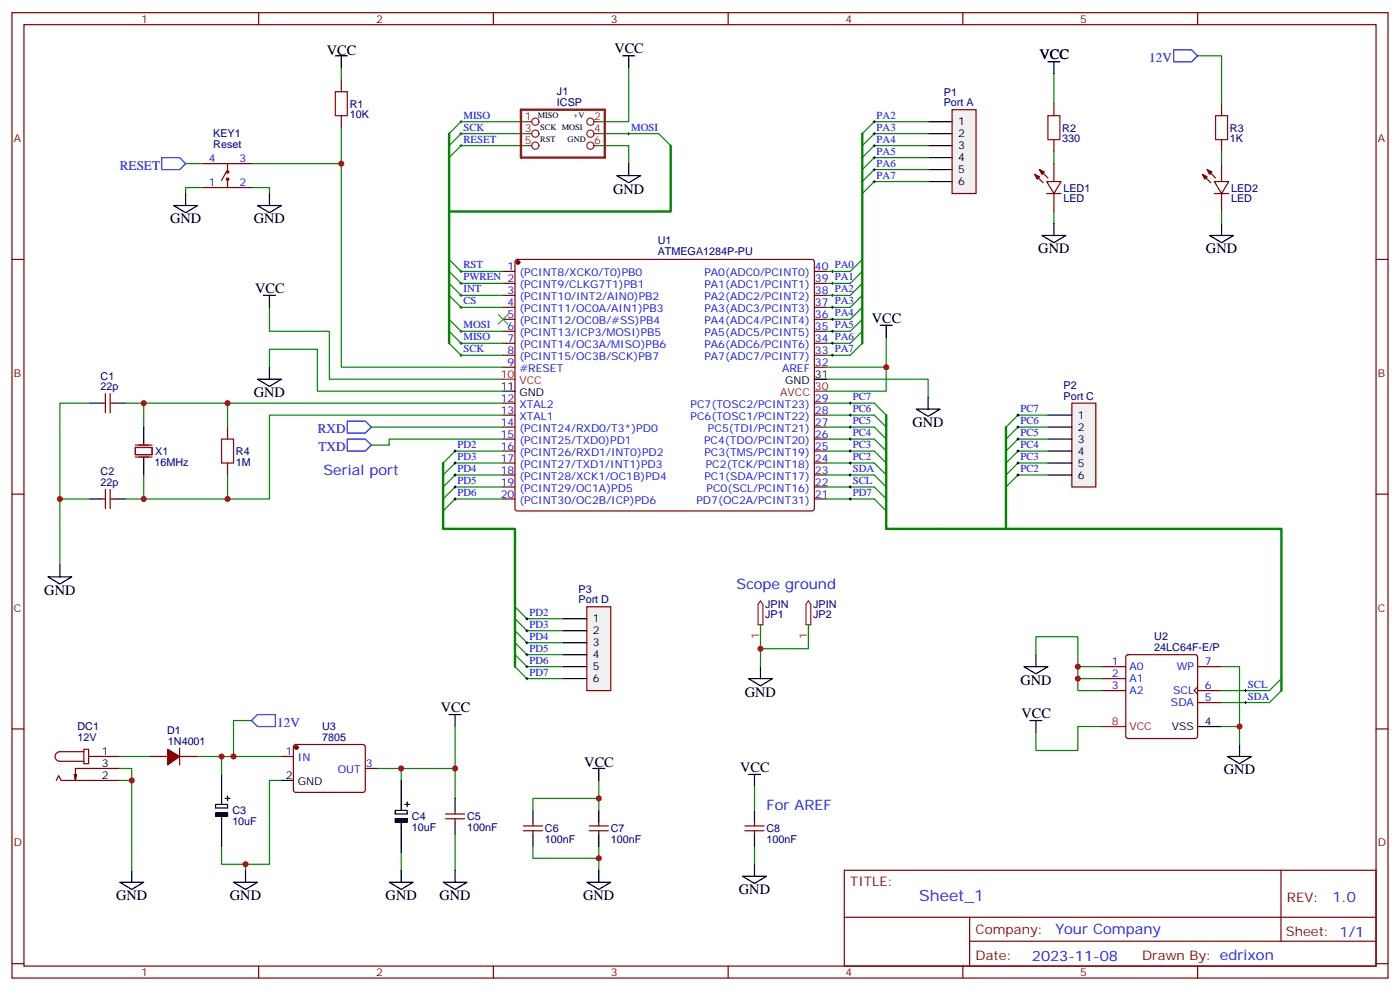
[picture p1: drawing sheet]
<svg xmlns="http://www.w3.org/2000/svg" width="412mm" height="292mm" viewBox="0 0 412 292" stroke-linecap="round" stroke-linejoin="round" font-family="sans-serif">
<g fill="none" stroke="#870000" stroke-width=".35">
<path d="M3.5 3.7h405.4v284.4h-405.4zM7.1 7.3h398.2v277.3h-398.2zM76.2 3.7v3.6M145.3 3.7v3.6M214.5 3.7v3.6M283.6 3.7v3.6M352.8 3.7v3.6M100.5 23.5v3.5M100.5 34.1v3.5M310.4 30.6v3.5M359.8 30.6v3.5M60 48.2h14.1"/>
<path d="M60 55.2h14.1M66.7 50.7l-1.4 2.4M67 48.2v2.5M67 52.8v2.4M304.8 51.4l2.5 2.4M306.2 50l2.5 2.4M308.3 53.5h4.3l-2.2 3.5zM308.3 57h4.3M310.4 41.1v3.6M310.4 48.2v5.3M310.4 57v5.3M354.2 51.4l2.5 2.4"/>
<path d="M355.6 50l2.5 2.4M357.7 53.5h4.2l-2.1 3.5zM357.7 57h4.2M359.8 41.1v3.6M359.8 48.2v5.3M359.8 57v5.3M3.5 76.4h3.6M148.2 79.9h3.5M151.9 76.6l.5-.2h86.8l.5 .2 .2 .5v72.7l-.2 .5-.5 .2h-86.8l-.5-.2-.2-.5v-72.7zM239.9 79.9h3.5M405.3 76.4h3.6M148.2 83.5h3.5"/>
<path d="M148.2 87h3.5M148.2 90.5h3.5M148.2 94.1h3.5M148.2 97.6h3.5M239.9 83.5h3.5M239.9 87h3.5M239.9 90.5h3.5M239.9 94.1h3.5M239.9 97.6h3.5M30 118.7h1M31 115.9v5.7M32.5 118.7h1"/>
<path d="M32.5 115.9v5.7M148.2 101.1h3.5M148.2 104.6h3.5M148.2 108.2h3.5M148.2 118.7h3.5M239.9 101.1h3.5M239.9 104.6h3.5M239.9 108.2h3.5M239.9 118.7h3.5M67 125.8v3.5M67 136.4v3.5M148.2 122.3h3.5"/>
<path d="M148.2 125.8h3.5M148.2 129.3h3.5M148.2 132.9h3.5M148.2 136.4h3.5M148.2 139.9h3.5M239.9 122.3h3.5M239.9 125.8h3.5M239.9 129.3h3.5M239.9 132.9h3.5M239.9 136.4h3.5M239.9 139.9h3.5M3.5 145.6h3.6"/>
<path d="M30 147h1M31 144.1v5.7M32.5 147h1M32.5 144.1v5.7M148.2 143.4h3.5M148.2 147h3.5M239.9 143.4h3.5M239.9 147h3.5M405.3 145.6h3.6M324.6 196.4h7M324.6 199.9h7M331.8 193l.5-.2h19.8l.5 .2 .2 .5v23.3l-.3 .5-.4 .2h-19.8l-.5-.2-.2-.5v-23.3z"/>
<path d="M352.8 196.4h7M3.5 214.7h3.6M86.7 219.5l.4-.2h20.1l.4 .7-.1 13-.6 .4-20-.1-.5-.6v-12.7zM324.6 203.4h7M352.8 202.4l-1.1 1 1.1 1.1M352.8 203.4h7M352.8 206.9h7M405.3 214.7h3.6M16.6 229.9l.7-1.4 .7 1.4h17.3M22.6 228.1l-.4 1.8M24.7 220.7h1.4v4.2h-1.4zM24.7 221.4h-7.1a1.41 1.41 0 0 0-1.4 1.4 1.41 1.41 0 0 0 1.4 1.4h7.1"/>
<path d="M26.1 222.8h9.2M35.3 226.3h-13.1v3.6l-.3-1.8M44.1 222.8h5.3M52.9 222.8h5.3M52.9 220.3v5M82.9 222.8h3.5M107.6 226.3h3.5M131.2 239.7h5.7M134.1 238.7v1M131.2 241.2h5.7M134.1 241.2v1M154.2 244.7h5.6"/>
<path d="M154.2 243.3h5.6M157 242.2v1.1M157 244.7v1M173.6 244.7h5.6M173.6 243.3h5.6M176.4 242.2v1.1M176.4 244.7v1M219.4 244.7h5.7M219.4 243.3h5.7M222.2 242.2v1.1M222.2 244.7v1M248.7 256.3h156.6v28.3h-156.6z"/>
<path d="M377.3 256.4v20.8M248.7 270.2h156.5M285.6 277.2h119.6M285.6 270.2v14.1M3.5 283.8h3.6M76.2 284.6v3.5M145.3 284.6v3.5M214.5 284.6v3.5M283.6 284.6v3.5M352.8 284.6v3.5M405.3 283.8h3.6"/>
<circle cx="67" cy="50.7" r=".35"/>
<circle cx="67" cy="52.8" r=".35"/>
</g>
<path d="M132.3 39.4v61.7M254 39.4v61.7M197.6 42.9v19.4h-65.3M261.1 122.3v33.5h116.4v47.6" fill="none" stroke="#008700" stroke-width=".71"/>
<g fill="none" stroke="#000" stroke-width=".29">
<path d="M135.5 39.4h.7M135.5 35.8h.7M135.8 35.5v.7M135.8 39v.7M184.9 39.4h.7M185.2 39v.7M135.5 42.9h.7M135.8 42.5v.8M135.5 79.9h.7M135.8 79.6v.7M244.8 79.9h.7M245.2 79.6v.7"/>
<path d="M135.5 87h.7M135.5 83.5h.7M135.5 90.5h.7M135.5 97.6h.7M135.8 83.1v.7M135.8 86.6v.7M135.8 90.2v.7M135.8 97.2v.7M244.8 87h.7M244.8 83.5h.7M245.2 83.1v.7M245.2 86.6v.7"/>
<path d="M135.5 104.6h.7M135.5 101.1h.7M135.8 100.8v.7M135.8 104.3v.7M250.1 139.9h.7M250.5 139.6v.7M250.1 143.4h.7M250.5 143.1v.7M366.5 203.4h.7M366.5 206.9h.7M366.9 203.1v.7M366.9 206.6v.7"/>
</g>
<g fill="none" stroke="#008700" stroke-width=".35">
<path d="M100.5 20v3.5M185.2 20v15.8h-8.8M352.8 16.4h7v14.2M100.5 37.6v70.6h47.7M155.2 39.4h-19.4l-3.5 3.5M155.2 35.8h-19.4l-3.5 3.6M176.4 39.4h17.6l3.6 3.5M310.4 21.7v8.9M54.7 48.2h5.3M60 55.2h-5.3v1.8M74.1 55.2h5.3v1.8M74.1 48.2h26.4"/>
<path d="M155.2 42.9h-19.4l-3.5 3.5M176.4 42.9h8.8v5.3M310.4 44.7v3.5M359.8 44.7v3.5M132.3 76.4l3.5 3.5h12.4M132.3 79.9l3.5 3.6h12.4M254 76.4l-3.5 3.5h-7.1M254 79.9l-3.5 3.6h-7.1M310.4 62.3v3.5M359.8 62.3v3.5M79.4 90.5v7.1h17.6v14.1h51.2M132.3 83.5l3.5 3.5h12.4"/>
<path d="M132.3 97.6l3.5 3.5h12.4M132.3 94.1l3.5 3.5h12.4M132.3 87l3.5 3.5h12.4M254 83.5l-3.5 3.5h-7.1M261.1 99.3v15.9h-17.7M26.5 118.7h-8.9v47.7M37 118.7h5.3v7.1M42.3 118.7h105.9M67 118.7v7.1M79.4 108.2v-5.3h14.1v12.3h54.7M132.3 101.1l3.5 3.5h12.4M243.4 111.7h30v5.3"/>
<path d="M42.3 139.9v7.1h-5.3M67 139.9v7.1M109.4 125.8h38.8M148.2 129.3h-33.5v1.8h-5.3M148.2 122.3h-68.8v24.7h-37.1M243.4 139.9h14.1l3.6 3.5M17.6 147h8.9M243.4 143.4h14.1l3.6 3.6M305.2 192.8v-5.3h12.3v12.4h7.1M317.5 196.4h7.1M359.8 196.4h5.3v17.6M377.5 199.9l-3.6 3.5h-14.1"/>
<path d="M134.1 214v12.3M324.6 214h-7.1v7.1h-12.3v-5.3M359.8 214h5.3v5.3M377.5 203.4l-3.6 3.5h-14.1M82.9 229.9h-3.5v24.7h-14.1v-5.3M111.1 226.3h7.1v3.6M118.2 226.3h15.9v8.9M176.4 235.2h-19.4v3.5M176.4 229.9v8.8M72.3 254.6v1.7M118.2 251v5.3M134.1 245.7v10.6"/>
<path d="M157 249.3v3.5h19.4M176.4 249.3v7M222.2 249.3v5.3"/>
</g>
<g fill="none" stroke="#000" stroke-width=".35">
<path d="M98.8 16.4h3.5M100.5 16.4v3.6M183.4 16.4h3.6M185.2 16.4v3.6M308.7 18.2h3.5M310.4 18.2v3.5M54.7 57v3.5M79.4 57v3.5M181.7 51.7h7l-3.5 2.1zM185.2 48.2v3.5M51.2 60.5h7l-3.5 2.2zM75.8 60.5h7.1l-3.5 2.2z"/>
<path d="M306.9 69.4h7.1l-3.6 2.1zM310.4 65.8v3.6M356.3 69.4h7.1l-3.6 2.1zM359.8 65.8v3.6M77.6 87h3.5M79.4 87v3.5M259.3 95.8h3.5M261.1 95.8v3.5M26.5 118.7h3.5M33.5 118.7h3.5M75.8 111.7h7.1l-3.5 2.1zM79.4 108.2v3.5"/>
<path d="M148.2 115.2h3.5M239.9 111.7h3.5M273.4 117v3.5M42.3 125.8v5.3M42.3 134.6v5.3M269.9 120.5h7l-3.5 2.1zM26.5 147h3.5M33.5 147h3.5M14.1 169.9h7.1l-3.6 2.1zM17.6 166.4v3.5M301.6 196.4h7.1l-3.5 2.1zM305.2 192.8v3.6"/>
<path d="M132.3 210.5h3.5M134.1 210.5v3.5M303.4 212.2h3.5M305.2 212.2v3.6M352.8 214h7M365.1 219.3v3.5M63.5 236.9h3.5v1.1h-3.5zM65.3 228.1v8.8M65.3 239.4v9.9M66.3 235.2h1.4M67 234.5v1.4M82.9 229.9h3.5"/>
<path d="M116.4 238.7h3.5v1h-3.5zM118.2 229.9v8.8M119.2 236.9h1.4M119.9 236.2v1.4M134.1 235.2v3.5M157 238.7v3.5M174.6 226.3h3.6M176.4 226.3v3.6M176.4 238.7v3.5M222.2 238.7v3.5M361.6 222.8h7.1l-3.6 2.1zM68.8 259.9h7l-3.5 2.1z"/>
<path d="M72.3 256.3v3.6M114.7 259.9h7l-3.5 2.1zM118.2 241.2v9.8M118.2 256.3v3.6M130.5 259.9h7.1l-3.5 2.1zM134.1 242.2v3.5M134.1 256.3v3.6M157 245.7v3.6M172.9 259.9h7l-3.5 2.1zM176.4 245.7v3.6M176.4 256.3v3.6M218.7 258.1h7.1l-3.6 2.1z"/>
<path d="M222.2 245.7v3.6M222.2 254.6v3.5"/>
</g>
<path d="M153.5 32.3h24.7v14.1h-24.7z" fill="none" stroke="#8c2424" stroke-width=".71"/>
<g fill="none" stroke="#8c2424" stroke-width=".35">
<path d="M155.2 35.8h1.4M155.2 39.4h1.4M175 35.8h1.4M175 39.4h1.4M155.2 42.9h1.4M175 42.9h1.4"/>
<circle cx="157.7" cy="39.4" r="1.06"/>
<circle cx="157.7" cy="35.8" r="1.06"/>
<circle cx="173.9" cy="35.8" r="1.06"/>
<circle cx="173.9" cy="39.4" r="1.06"/>
<circle cx="157.7" cy="42.9" r="1.06"/>
<circle cx="173.9" cy="42.9" r="1.06"/>
</g>
<path d="M345.7 14.7h5.3l1.8 1.7-1.8 1.8h-5.3zM47.6 46.4h5.3l1.8 1.8-1.8 1.8h-5.3zM102.3 129.3h5.3l1.8 1.8-1.8 1.8h-5.3zM102.3 124h5.3l1.8 1.8-1.8 1.8h-5.3zM75.8 210.5h5.3v3.5h-5.3l-1.7-1.8z" fill="none" stroke="#00f" stroke-width=".35"/>
<g fill="#870000" stroke="#870000" stroke-width=".35">
<path d="M49.4 220.7l3.5 2.1-3.5 2.5z"/>
<path d="M355.6 50l1.4 .7-.7 .7z"/>
<path d="M354.2 51.4l1.4 .7-.7 .7z"/>
<path d="M306.2 50l1.4 .7-.7 .7z"/>
<path d="M304.8 51.4l1.4 .7-.7 .7z"/>
<circle cx="152.6" cy="77.3" r=".53"/>
<circle cx="87.3" cy="220.2" r=".53"/>
</g>
<path d="M148.2 111.7h3.5M239.9 115.2h3.5M324.6 214h7" fill="none" stroke="#f00" stroke-width=".35"/>
<path d="M98.8 27h3.5v7.1h-3.5zM308.7 34.1h3.5v7h-3.5zM358.1 34.1h3.5v7h-3.5zM65.3 129.3h3.5v7.1h-3.5z" fill="none" stroke="#a10000" stroke-width=".35"/>
<path d="M39.9 131.8h4.9v2.1h-4.9zM39.9 131.1h4.9M39.9 134.6h4.9" fill="none" stroke="#871200" stroke-width=".35"/>
<path d="M63.5 239.4h3.5v1.1h-3.5zM116.4 241.2h3.5v1h-3.5z" fill="#000" stroke="#000" stroke-width=".35"/>
<path d="M146.8 92.6l2.8 2.9M149.6 92.6l-2.8 2.9" fill="none" stroke="#3c3" stroke-width=".35"/>
<path d="M315.7 118.7h7.1v24.7h-7.1z" fill="#f0f0f0" stroke="#870000" stroke-width=".35"/>
<path d="M308.7 122.3h7M308.7 125.8h7M308.7 129.3h7M308.7 132.9h7M308.7 136.4h7M308.7 139.9h7" fill="none" stroke="#000" stroke-width=".35"/>
<path d="M243.4 118.7h14.1l3.6 3.6M243.4 122.3h14.1l3.6 3.5M243.4 125.8h14.1l3.6 3.5M243.4 129.3h14.1l3.6 3.6M243.4 132.9h14.1l3.6 3.5M243.4 136.4h14.1l3.6 3.5M308.7 139.9h-8.8l-3.6 3.5M308.7 136.4h-8.8l-3.6 3.5M308.7 132.9h-8.8l-3.6 3.5M308.7 129.3h-8.8l-3.6 3.6M308.7 125.8h-8.8l-3.6 3.5M308.7 122.3h-8.8l-3.6 3.5" fill="none" stroke="#008700" stroke-width=".35"/>
<path d="M296.3 125.8v30" fill="none" stroke="#008700" stroke-width=".71"/>
<g fill="none" stroke="#000" stroke-width=".29">
<path d="M250.1 118.7h.7M250.5 118.4v.7M250.1 122.3h.7M250.1 125.8h.7M250.1 129.3h.7M250.1 132.9h.7M250.1 136.4h.7M250.5 121.9v.7M250.5 125.4v.8M250.5 129v.7M250.5 132.5v.7M250.5 136v.7"/>
<path d="M299.5 122.3h.7M299.5 125.8h.7M299.5 129.3h.7M299.5 132.9h.7M299.5 136.4h.7M299.5 139.9h.7M299.9 121.9v.7M299.9 125.4v.8M299.9 129v.7M299.9 132.5v.7M299.9 136v.7M299.9 139.6v.7"/>
</g>
<path d="M280.5 32.3h7v24.7h-7z" fill="#f0f0f0" stroke="#870000" stroke-width=".35"/>
<path d="M273.4 35.8h7.1M273.4 39.4h7.1M273.4 42.9h7.1M273.4 46.4h7.1M273.4 50h7.1M273.4 53.5h7.1" fill="none" stroke="#000" stroke-width=".35"/>
<path d="M273.4 35.8h-15.9l-3.5 3.6M273.4 39.4h-15.9l-3.5 3.5M273.4 42.9h-15.9l-3.5 3.5M273.4 46.4h-15.9l-3.5 3.6M273.4 50h-15.9l-3.5 3.5M273.4 53.5h-15.9l-3.5 3.5M254 87l-3.5 3.5h-7.1M254 90.5l-3.5 3.6h-7.1M254 94.1l-3.5 3.5h-7.1M254 97.6l-3.5 3.5h-7.1M254 101.1l-3.5 3.5h-7.1" fill="none" stroke="#008700" stroke-width=".35"/>
<g fill="none" stroke="#000" stroke-width=".29">
<path d="M257.2 35.8h.7M257.2 39.4h.7M257.5 35.5v.7M257.5 39v.7M257.2 42.9h.7M257.2 46.4h.7M257.2 50h.7M257.2 53.5h.7M257.5 42.5v.8M257.5 46.1v.7M257.5 49.6v.7M257.5 53.1v.7"/>
<path d="M244.8 90.5h.7M244.8 94.1h.7M244.8 97.6h.7M245.2 90.2v.7M245.2 93.7v.7M245.2 97.2v.7M244.8 101.1h.7M244.8 104.6h.7M245.2 100.8v.7M245.2 104.3v.7"/>
</g>
<path d="M172.9 178.7h7v24.7h-7z" fill="#f0f0f0" stroke="#870000" stroke-width=".35"/>
<path d="M165.8 182.2h7.1M165.8 185.8h7.1M165.8 189.3h7.1M165.8 192.8h7.1M165.8 196.4h7.1M165.8 199.9h7.1M220.5 228.1h3.5M222.2 228.1v3.5M35.3 259.9h7l-3.5 2.1zM38.8 256.3v3.6" fill="none" stroke="#000" stroke-width=".35"/>
<g fill="none" stroke="#008700" stroke-width=".35">
<path d="M243.4 108.2h17.7M148.2 132.9h-14.1l-3.6 3.5M148.2 136.4h-14.1l-3.6 3.5M148.2 139.9h-14.1l-3.6 3.5M148.2 143.4h-14.1l-3.6 3.6M148.2 147h-14.1l-3.6 3.5M243.4 147h14.1l3.6 3.5M151.7 178.7l3.5 3.5h10.6M151.7 182.2l3.5 3.6h10.6M151.7 185.8l3.5 3.5h10.6M151.7 189.3l3.5 3.5h10.6M151.7 192.8l3.5 3.6h10.6"/>
<path d="M151.7 196.4l3.5 3.5h10.6M317.5 199.9v3.5h7.1M74.1 212.2h-5.3v10.6M35.3 226.3h3.5v30M35.3 222.8h8.8M35.3 229.9h3.5M58.2 222.8h24.7M65.3 222.8v5.3M222.2 231.6v7.1"/>
</g>
<path d="M130.5 136.4v19.4h21.2v40.6" fill="none" stroke="#008700" stroke-width=".71"/>
<g fill="none" stroke="#000" stroke-width=".29">
<path d="M133.7 132.9h.7M133.7 136.4h.7M133.7 139.9h.7M134.1 132.5v.7M134.1 136v.7M134.1 139.6v.7M133.7 143.4h.7M133.7 147h.7M134.1 143.1v.7M134.1 146.6v.7M250.1 147h.7M250.5 146.6v.7"/>
<path d="M154.9 182.2h.7M154.9 185.8h.7M154.9 189.3h.7M154.9 192.8h.7M154.9 196.4h.7M154.9 199.9h.7M155.2 181.9v.7M155.2 185.4v.7M155.2 188.9v.8M155.2 192.5v.7M155.2 196v.7M155.2 199.5v.7"/>
</g>
<path d="M224 177l.7 1v6h-1.4v-6z" fill="none" stroke="#8c2424" stroke-width=".35"/>
<circle cx="224" cy="184" r=".18" fill="#8c2424"/>
<path d="M220.5 199.9h7l-3.5 2.1zM224 196.4v3.5" fill="none" stroke="#000" stroke-width=".35"/>
<path d="M224 184v12.4" fill="none" stroke="#008700" stroke-width=".35"/>
<path d="M238.1 177l.7 1v6h-1.4v-6z" fill="none" stroke="#8c2424" stroke-width=".35"/>
<circle cx="238.1" cy="184" r=".18" fill="#8c2424"/>
<path d="M238.1 184v7.1h-14.1" fill="none" stroke="#008700" stroke-width=".35"/>
<g fill="#c00">
<circle cx="100.5" cy="48.2" r=".88"/>
<circle cx="42.3" cy="118.7" r=".88"/>
<circle cx="42.3" cy="147" r=".88"/>
<circle cx="72.3" cy="254.6" r=".88"/>
<circle cx="118.2" cy="226.3" r=".88"/>
<circle cx="67" cy="147" r=".88"/>
<circle cx="67" cy="118.7" r=".88"/>
<circle cx="17.6" cy="147" r=".88"/>
<circle cx="134.1" cy="226.3" r=".88"/>
<circle cx="317.5" cy="196.4" r=".88"/>
<circle cx="365.1" cy="214" r=".88"/>
<circle cx="176.4" cy="235.2" r=".88"/>
<circle cx="176.4" cy="252.8" r=".88"/>
<circle cx="261.1" cy="108.2" r=".88"/>
<circle cx="68.8" cy="222.8" r=".88"/>
<circle cx="65.3" cy="222.8" r=".88"/>
<circle cx="38.8" cy="229.9" r=".88"/>
<circle cx="317.5" cy="199.9" r=".88"/>
<circle cx="224" cy="191.1" r=".88"/>
</g>
<text font-size="4.6" fill="#00f" x="270.8" y="265.4">Sheet_1</text>
<g font-size="4.2">
<text x="96.3" y="16.1">VCC</text>
<text x="181" y="15.7">VCC</text>
<text x="306.2" y="17.5">VCC</text>
<text x="180.6" y="57">GND</text>
<text x="50.1" y="65.8">GND</text>
<text x="74.8" y="65.8">GND</text>
<text x="305.9" y="74.6">GND</text>
<text x="355.2" y="74.6">GND</text>
<text x="75.1" y="86.3">VCC</text>
<text x="256.8" y="95.1">VCC</text>
<text x="74.8" y="117">GND</text>
<text x="268.8" y="125.8">GND</text>
<text x="13.1" y="175.2">GND</text>
<text x="300.6" y="201.6">GND</text>
<text x="129.8" y="209.8">VCC</text>
<text x="219.4" y="205.2">GND</text>
<text x="300.9" y="211.5">VCC</text>
<text x="172.1" y="226">VCC</text>
<text x="218" y="227.4">VCC</text>
<text x="360.5" y="228.1">GND</text>
<text x="217.7" y="263.4">GND</text>
<text x="34.2" y="265.1">GND</text>
<text x="67.7" y="265.1">GND</text>
<text x="113.6" y="265.1">GND</text>
<text x="129.5" y="265.1">GND</text>
<text x="171.8" y="265.1">GND</text>
</g>
<g font-size="4.2" fill="#00f">
<text x="95.2" y="139.9">Serial port</text>
<text x="217" y="173.4">Scope ground</text>
<text x="225.8" y="238.7">For AREF</text>
<text x="392.5" y="265.6">1.0</text>
<text x="310.9" y="275.2">Your Company</text>
<text x="304" y="283">2023-11-08</text>
</g>
<g font-size="3.9" fill="#00f">
<text x="338.5" y="18.2">12V</text>
<text x="35.3" y="50">RESET</text>
<text x="93.6" y="127.6">RXD</text>
<text x="93.8" y="132.9">TXD</text>
<text x="81.7" y="214">12V</text>
</g>
<g font-size="3.9" fill="#800">
<text x="250.5" y="260.9">TITLE:</text>
<text x="379.1" y="265.6">REV:</text>
<text x="287.4" y="275.1">Company:</text>
<text x="378.7" y="275.7">Sheet: 1/1</text>
<text x="287.4" y="282.8">Date:</text>
<text x="336.4" y="282.9">Drawn By: edrixon</text>
</g>
<g font-size="3.2" fill="#800">
<text x="41.6" y="6.7">1</text>
<text x="110.8" y="6.7">2</text>
<text x="179.9" y="6.7">3</text>
<text x="249.1" y="6.7">4</text>
<text x="318.2" y="6.7">5</text>
<text x="4.1" y="41.8">A</text>
<text x="405.9" y="41.8">A</text>
<text x="4.1" y="111">B</text>
<text x="405.9" y="111">B</text>
<text x="4.1" y="180.1">C</text>
<text x="405.9" y="180.1">C</text>
<text x="4.1" y="249.3">D</text>
<text x="405.9" y="249.3">D</text>
<text x="41.6" y="287.5">1</text>
<text x="110.8" y="287.5">2</text>
<text x="179.9" y="287.5">3</text>
<text x="249.1" y="287.5">4</text>
<text x="318.2" y="287.5">5</text>
</g>
<g font-size="3.2" fill="#000080">
<text x="164.1" y="28.1">J1</text>
<text x="278" y="28.2">P1</text>
<text x="103" y="34.8">10K</text>
<text x="103" y="31.8">R1</text>
<text x="164.1" y="31.2">ICSP</text>
<text x="278" y="31.3">Port A</text>
<text x="62.8" y="40.5">KEY1</text>
<text x="312.9" y="41.9">330</text>
<text x="312.9" y="38.8">R2</text>
<text x="362.3" y="41.9">1K</text>
<text x="362.3" y="38.8">R3</text>
<text x="62.8" y="43.5">Reset</text>
<text x="313.3" y="59.5">LED</text>
<text x="313.3" y="56.5">LED1</text>
<text x="362.7" y="59.5">LED</text>
<text x="362.7" y="56.5">LED2</text>
<text x="193.7" y="71.9">U1</text>
<text x="193.7" y="75.1">ATMEGA1284P-PU</text>
<text x="29.6" y="111.8">C1</text>
<text x="29.6" y="114.9">22p</text>
<text x="313.3" y="117.7">Port C</text>
<text x="313.3" y="114.6">P2</text>
<text x="45.5" y="137.1">16MHz</text>
<text x="45.7" y="134.1">X1</text>
<text x="69.5" y="137.1">1M</text>
<text x="69.5" y="134.1">R4</text>
<text x="29.6" y="143.1">22p</text>
<text x="29.6" y="140">C2</text>
<text x="170.4" y="177.7">Port D</text>
<text x="170.4" y="174.6">P3</text>
<text x="225.4" y="179">JPIN</text>
<text x="239.5" y="179">JPIN</text>
<text x="225.4" y="182.2">JP1</text>
<text x="239.5" y="182.2">JP2</text>
<text x="340" y="191.8">24LC64F-E/P</text>
<text x="340" y="188.5">U2</text>
<text x="22.8" y="215.1">DC1</text>
<text x="94.9" y="215.1">U3</text>
<text x="22.8" y="218.2">12V</text>
<text x="49.2" y="216.1">D1</text>
<text x="49.5" y="219.3">1N4001</text>
<text x="94.9" y="218.2">7805</text>
<text x="68.4" y="239.9">C3</text>
<text x="68.4" y="243">10uF</text>
<text x="121.4" y="244.7">10uF</text>
<text x="121.4" y="241.7">C4</text>
<text x="137.6" y="244.7">100nF</text>
<text x="137.6" y="241.7">C5</text>
<text x="160.5" y="245.2">C6</text>
<text x="179.9" y="245.2">C7</text>
<text x="225.8" y="245.2">C8</text>
<text x="160.5" y="248.3">100nF</text>
<text x="179.9" y="248.3">100nF</text>
<text x="225.8" y="248.3">100nF</text>
</g>
<g font-size="3.2" fill="#00f">
<text x="136.5" y="35">MISO</text>
<text x="258.2" y="35">PA2</text>
<text x="136.5" y="38.5">SCK</text>
<text x="185.9" y="38.5">MOSI</text>
<text x="258.2" y="38.5">PA3</text>
<text x="61.5" y="47.8">4</text>
<text x="70.6" y="47.8">3</text>
<text x="136.5" y="42">RESET</text>
<text x="258.2" y="42">PA4</text>
<text x="258.2" y="45.5">PA5</text>
<text x="258.2" y="49.1">PA6</text>
<text x="258.2" y="52.6">PA7</text>
<text x="61.5" y="54.9">1</text>
<text x="70.6" y="54.9">2</text>
<text x="136.5" y="82.6">PWREN 2</text>
<text x="136.5" y="79.1">RST</text>
<text x="149.5" y="79.6">1</text>
<text x="153" y="81.4">(PCINT8/XCK0/T0)PB0</text>
<text x="207.5" y="81.4">PA0(ADC0/PCINT0)</text>
<text x="240.1" y="83.1">39 PA1</text>
<text x="240.1" y="79.6">40 PA0</text>
<text x="136.5" y="89.6">CS</text>
<text x="136.5" y="86.1">INT</text>
<text x="149.5" y="86.6">3</text>
<text x="153" y="84.9">(PCINT9/CLKG7T1)PB1</text>
<text x="153" y="88.4">(PCINT10/INT2/AIN0)PB2</text>
<text x="207.5" y="88.4">PA2(ADC2/PCINT2)</text>
<text x="207.5" y="84.9">PA1(ADC1/PCINT1)</text>
<text x="240.1" y="86.6">38 PA2</text>
<text x="149.5" y="90.2">4</text>
<text x="149.5" y="93.7">5</text>
<text x="153" y="91.9">(PCINT11/OC0A/AIN1)PB3</text>
<text x="153" y="95.5">(PCINT12/OC0B/#SS)PB4</text>
<text x="207.5" y="95.5">PA4(ADC4/PCINT4)</text>
<text x="207.5" y="91.9">PA3(ADC3/PCINT3)</text>
<text x="240.1" y="93.7">36 PA4</text>
<text x="240.1" y="90.2">37 PA3</text>
<text x="136.5" y="96.7">MOSI</text>
<text x="136.5" y="100.2">MISO</text>
<text x="149.5" y="97.2">6</text>
<text x="149.5" y="100.8">7</text>
<text x="153" y="99">(PCINT13/ICP3/MOSI)PB5</text>
<text x="207.5" y="99">PA5(ADC5/PCINT5)</text>
<text x="240.1" y="100.8">34 PA6</text>
<text x="240.1" y="97.2">35 PA5</text>
<text x="136.5" y="103.8">SCK</text>
<text x="149.5" y="104.3">8</text>
<text x="149.5" y="107.8">9</text>
<text x="153" y="102.5">(PCINT14/OC3A/MISO)PB6</text>
<text x="153" y="106">(PCINT15/OC3B/SCK)PB7</text>
<text x="207.5" y="106">PA7(ADC7/PCINT7)</text>
<text x="207.5" y="102.5">PA6(ADC6/PCINT6)</text>
<text x="240.1" y="107.8">32</text>
<text x="240.1" y="104.3">33 PA7</text>
<text x="153" y="109.6">#RESET</text>
<text x="230.4" y="109.6">AREF</text>
<text x="147.5" y="118.4">12</text>
<text x="240.1" y="118.4">29</text>
<text x="251.2" y="117.9">PC7</text>
<text x="147.5" y="121.9">13</text>
<text x="147.5" y="125.4">14</text>
<text x="153" y="120.2">XTAL2</text>
<text x="153" y="123.7">XTAL1</text>
<text x="203.4" y="123.7">PC6(TOSC1/PCINT22)</text>
<text x="203.4" y="120.2">PC7(TOSC2/PCINT23)</text>
<text x="240.1" y="125.4">27</text>
<text x="240.1" y="121.9">28</text>
<text x="251.2" y="121.4">PC6</text>
<text x="251.2" y="124.9">PC5</text>
<text x="300.6" y="121.4">PC7</text>
<text x="300.6" y="124.9">PC6</text>
<text x="134.8" y="132">PD2</text>
<text x="147.5" y="129">15</text>
<text x="153" y="127.2">(PCINT24/RXD0/T3*)PD0</text>
<text x="153" y="130.7">(PCINT25/TXD0)PD1</text>
<text x="207.4" y="130.7">PC4(TDO/PCINT20)</text>
<text x="208.6" y="127.2">PC5(TDI/PCINT21)</text>
<text x="240.1" y="129">26</text>
<text x="251.2" y="128.4">PC4</text>
<text x="251.2" y="132">PC3</text>
<text x="300.6" y="128.4">PC5</text>
<text x="300.6" y="132">PC4</text>
<text x="134.8" y="135.5">PD3</text>
<text x="147.5" y="132.5">16</text>
<text x="147.5" y="136">17</text>
<text x="153" y="134.3">(PCINT26/RXD1/INT0)PD2</text>
<text x="153" y="137.8">(PCINT27/TXD1/INT1)PD3</text>
<text x="207.5" y="134.3">PC3(TMS/PCINT19)</text>
<text x="207.9" y="137.8">PC2(TCK/PCINT18)</text>
<text x="240.1" y="136">24</text>
<text x="240.1" y="132.5">25</text>
<text x="251.2" y="135.5">PC2</text>
<text x="300.6" y="135.5">PC3</text>
<text x="134.8" y="139">PD4</text>
<text x="134.8" y="142.6">PD5</text>
<text x="147.5" y="139.6">18</text>
<text x="147.5" y="143.1">19</text>
<text x="153" y="141.3">(PCINT28/XCK1/OC1B)PD4</text>
<text x="207.5" y="141.3">PC1(SDA/PCINT17)</text>
<text x="240.1" y="143.1">22</text>
<text x="240.1" y="139.6">23</text>
<text x="251.2" y="139">SDA</text>
<text x="251.2" y="142.6">SCL</text>
<text x="300.6" y="139">PC2</text>
<text x="134.8" y="146.1">PD6</text>
<text x="147.5" y="146.6">20</text>
<text x="153" y="144.9">(PCINT29/OC1A)PD5</text>
<text x="153" y="148.4">(PCINT30/OC2B/ICP)PD6</text>
<text x="205.2" y="148.4">PD7(OC2A/PCINT31)</text>
<text x="208.1" y="144.9">PC0(SCL/PCINT16)</text>
<text x="240.1" y="146.6">21</text>
<text x="251.2" y="146.1">PD7</text>
<text x="155.9" y="181.4">PD2</text>
<text x="155.9" y="184.9">PD3</text>
<text x="155.9" y="188.4">PD4</text>
<text x="155.9" y="191.9">PD5</text>
<text x="155.9" y="195.5">PD6</text>
<text x="327.5" y="196">1</text>
<text x="332.7" y="197.4">A0</text>
<text x="346.7" y="197.4">WP</text>
<text x="354.9" y="196">7</text>
<text x="155.9" y="199">PD7</text>
<text x="327.5" y="199.5">2</text>
<text x="327.5" y="203.1">3</text>
<text x="332.7" y="200.9">A1</text>
<text x="354.9" y="203.1">6</text>
<text x="367.6" y="202.5">SCL</text>
<text x="332.7" y="204.5">A2</text>
<text x="344.9" y="208">SDA</text>
<text x="345.6" y="204.5">SCL</text>
<text x="354.9" y="206.6">5</text>
<text x="367.6" y="206.1">SDA</text>
<text x="84.2" y="222.5">1</text>
<text x="87.7" y="224.2">IN</text>
<text x="99.5" y="227.8">OUT</text>
<text x="107.8" y="226">3</text>
</g>
<g font-size="3.2" fill="#8d2323">
<text x="154.6" y="35.5">1</text>
<text x="175" y="35.5">2</text>
<text x="154.6" y="39">3</text>
<text x="175" y="39">4</text>
<text x="154.6" y="42.5">5</text>
<text x="175" y="42.5">6</text>
<text x="223.7" y="188.1" transform="rotate(-90 223.7 188.1)">1</text>
<text x="237.8" y="188.1" transform="rotate(-90 237.8 188.1)">1</text>
</g>
<g font-size="3.2">
<text x="282.2" y="36.9">1</text>
<text x="282.2" y="40.4">2</text>
<text x="282.2" y="44">3</text>
<text x="282.2" y="47.5">4</text>
<text x="282.2" y="51">5</text>
<text x="282.2" y="54.5">6</text>
<text x="231.3" y="113.1">GND</text>
<text x="240.1" y="111.3">31</text>
<text x="147.5" y="114.9">11</text>
<text x="153" y="116.6">GND</text>
<text x="317.5" y="123.3">1</text>
<text x="317.5" y="126.9">2</text>
<text x="317.5" y="130.4">3</text>
<text x="317.5" y="133.9">4</text>
<text x="317.5" y="137.4">5</text>
<text x="317.5" y="141">6</text>
<text x="174.6" y="183.3">1</text>
<text x="174.6" y="186.8">2</text>
<text x="174.6" y="190.4">3</text>
<text x="174.6" y="193.9">4</text>
<text x="174.6" y="197.4">5</text>
<text x="174.6" y="200.9">6</text>
<text x="345.2" y="215.1">VSS</text>
<text x="354.9" y="213.6">4</text>
<text x="30" y="226">3</text>
<text x="30" y="222.5">1</text>
<text x="30" y="229.5">2</text>
<text x="84.2" y="229.5">2</text>
<text x="87.7" y="231.3">GND</text>
</g>
<g font-size="3.2" fill="#f00">
<text x="147.5" y="111.3">10</text>
<text x="153" y="113.1">VCC</text>
<text x="229.8" y="116.6">AVCC</text>
<text x="240.1" y="114.9">30</text>
<text x="327.5" y="213.6">8</text>
<text x="332.7" y="215.1">VCC</text>
</g>
<g font-size="2.5">
<text x="158.4" y="34.8">MISO</text>
<text x="169" y="34.8">+V</text>
<text x="159.1" y="38.3">SCK MOSI</text>
<text x="159.1" y="41.8">RST</text>
<text x="167.2" y="41.8">GND</text>
</g>
</svg>
